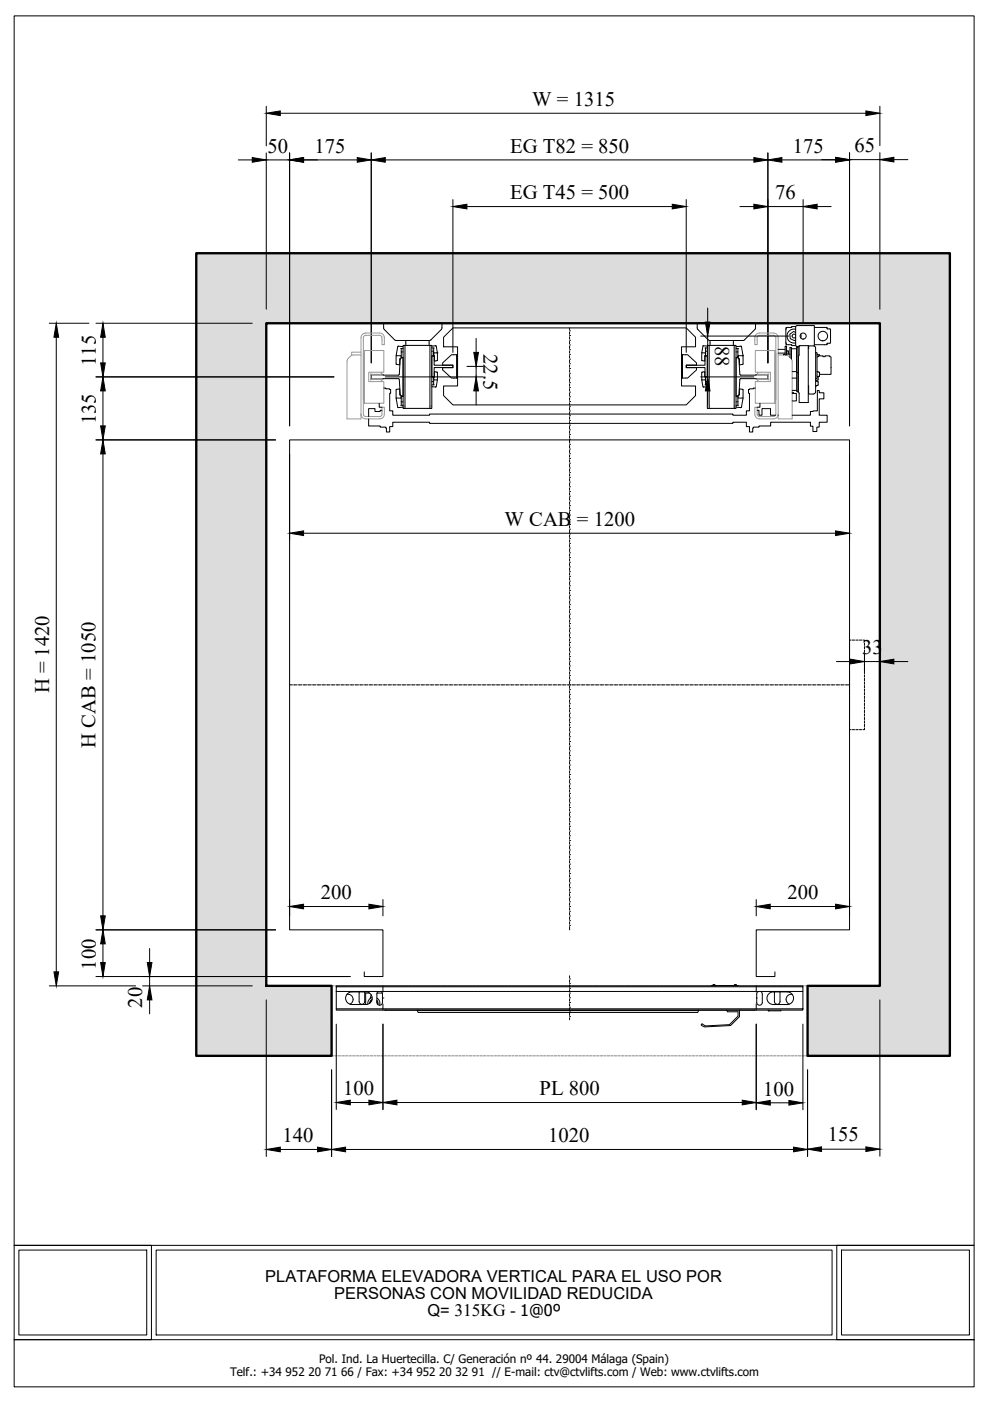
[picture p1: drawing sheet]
<svg xmlns="http://www.w3.org/2000/svg" width="210mm" height="297mm" viewBox="0 0 210 297" stroke-linecap="round" stroke-linejoin="round" font-family="sans-serif">
<!-- layer: AUX-0 -->
<g fill="none" stroke="#808080" stroke-width=".21">
<path d="M70.3 209.8v.5M70.3 210.6v.5M70.3 211.3v.5M70.3 212.1v.5M70.3 212.8v.5M70.3 213.6v.5M70.3 214.3v.5M70.3 215.1v.5M70.3 215.8v.5M70.3 216.6v.5M70.3 217.3v.5M70.3 218.1v.5"/>
<path d="M70.3 218.8v.5M70.3 219.6v.5M70.8 209h-.5v.6M71 209h.5M71.8 209h.5M72.5 209h.5M73.3 209h.5M74 209h.5M74.8 209h.5M75.5 209h.5M76.3 209h.5M77 209h.5"/>
<path d="M77.8 209h.5M78.5 209h.5M79.3 209h.5M80 209h.5M80.8 209h.5M81.5 209h.5M82.3 209h.5M83 209h.5M83.8 209h.5M84.5 209h.5M85.3 209h.5M86 209h.5"/>
<path d="M86.8 209h.5M87.5 209h.5M88.3 209h.5M89 209h.5M89.8 209h.5M90.5 209h.5M91.3 209h.5M92 209h.5M92.8 209h.5M93.5 209h.5M94.3 209h.5M95 209h.5"/>
<path d="M95.8 209h.5M96.5 209h.5M97.3 209h.5M98 209h.5M98.8 209h.5M99.5 209h.5M100.3 209h.5M101 209h.5M101.8 209h.5M102.5 209h.5M103.3 209h.5M104 209h.5"/>
<path d="M104.8 209h.5M105.5 209h.5M106.3 209h.5M107 209h.5M107.8 209h.5M108.5 209h.5M109.3 209h.5M110 209h.5M110.8 209h.5M111.5 209h.5M112.3 209h.5M113 209h.5"/>
<path d="M113.8 209h.5M114.5 209h.5M115.3 209h.5M116 209h.5M116.8 209h.5M117.5 209h.5M118.3 209h.5M119 209h.5M119.8 209h.5M120.5 209h.5M121.3 209h.5M122 209h.5"/>
<path d="M122.8 209h.5M123.5 209h.5M124.3 209h.5M125 209h.5M125.8 209h.5M126.5 209h.5M127.3 209h.5M128 209h.5M128.8 209h.5M129.5 209h.5M130.3 209h.5M131 209h.5"/>
<path d="M131.8 209h.5M132.5 209h.5M133.3 209h.5M134 209h.5M134.8 209h.5M135.5 209h.5M136.3 209h.5M137 209h.5M137.8 209h.5M138.5 209h.5M139.3 209h.5M140 209h.5"/>
<path d="M140.8 209h.5M141.5 209h.5M142.3 209h.5M143 209h.5M143.8 209h.5M144.5 209h.5M145.3 209h.5M146 209h.5M146.8 209h.5M147.5 209h.5M148.3 209h.5M149 209h.5"/>
<path d="M149.8 209h.5M150.5 209h.5M151.3 209h.5M152 209h.5M152.8 209h.5M153.5 209h.5M154.3 209h.5M155 209h.5M155.8 209h.5M156.5 209h.5M157.3 209h.5M158 209h.5"/>
<path d="M158.8 209h.5M159.5 209h.5M160.3 209h.5M161 209h.5M161.8 209h.5M162.5 209h.5M163.3 209h.5M164 209h.5M164.8 209h.5M165.5 209h.5M166.3 209h.5M167 209h.5"/>
<path d="M167.8 209h.5M168.5 209h.5M169.3 209h.5M170 209h.5M170.8 209h.4v.6M171.2 209.8v.5M171.2 210.6v.5M171.2 211.3v.5M171.2 212.1v.5M171.2 212.8v.5M171.2 213.6v.5M171.2 214.3v.5"/>
<path d="M171.2 215.1v.5M171.2 215.8v.5M171.2 216.6v.5M171.2 217.3v.5M171.2 218.1v.5M171.2 218.8v.5M171.2 219.6v.5M70.3 223.3v.6h.5M70.3 220.3v.5M70.3 221.1v.5M70.3 221.8v.5M70.3 222.6v.5"/>
<path d="M71 223.9h.5M71.8 223.9h.5M72.5 223.9h.5M73.3 223.9h.5M74 223.9h.5M74.8 223.9h.5M75.5 223.9h.5M76.3 223.9h.5M77 223.9h.5M77.8 223.9h.5M78.5 223.9h.5M79.3 223.9h.5"/>
<path d="M80 223.9h.5M80.8 223.9h.5M81.5 223.9h.5M82.3 223.9h.5M83 223.9h.5M83.8 223.9h.5M84.5 223.9h.5M85.3 223.9h.5M86 223.9h.5M86.8 223.9h.5M87.5 223.9h.5M88.3 223.9h.5"/>
<path d="M89 223.9h.5M89.8 223.9h.5M90.5 223.9h.5M91.3 223.9h.5M92 223.9h.5M92.8 223.9h.5M93.5 223.9h.5M94.3 223.9h.5M95 223.9h.5M95.8 223.9h.5M96.5 223.9h.5M97.3 223.9h.5"/>
<path d="M98 223.9h.5M98.8 223.9h.5M99.5 223.9h.5M100.3 223.9h.5M101 223.9h.5M101.8 223.9h.5M102.5 223.9h.5M103.3 223.9h.5M104 223.9h.5M104.8 223.9h.5M105.5 223.9h.5M106.3 223.9h.5"/>
<path d="M107 223.9h.5M107.8 223.9h.5M108.5 223.9h.5M109.3 223.9h.5M110 223.9h.5M110.8 223.9h.5M111.5 223.9h.5M112.3 223.9h.5M113 223.9h.5M113.8 223.9h.5M114.5 223.9h.5M115.3 223.9h.5"/>
<path d="M116 223.9h.5M116.8 223.9h.5M117.5 223.9h.5M118.3 223.9h.5M119 223.9h.5M119.8 223.9h.5M120.5 223.9h.5M121.3 223.9h.5M122 223.9h.5M122.8 223.9h.5M123.5 223.9h.5M124.3 223.9h.5"/>
<path d="M125 223.9h.5M125.8 223.9h.5M126.5 223.9h.5M127.3 223.9h.5M128 223.9h.5M128.8 223.9h.5M129.5 223.9h.5M130.3 223.9h.5M131 223.9h.5M131.8 223.9h.5M132.5 223.9h.5M133.3 223.9h.5"/>
<path d="M134 223.9h.5M134.8 223.9h.5M135.5 223.9h.5M136.3 223.9h.5M137 223.9h.5M137.8 223.9h.5M138.5 223.9h.5M139.3 223.9h.5M140 223.9h.5M140.8 223.9h.5M141.5 223.9h.5M142.3 223.9h.5"/>
<path d="M143 223.9h.5M143.8 223.9h.5M144.5 223.9h.5M145.3 223.9h.5M146 223.9h.5M146.8 223.9h.5M147.5 223.9h.5M148.3 223.9h.5M149 223.9h.5M149.8 223.9h.5M150.5 223.9h.5M151.3 223.9h.5"/>
<path d="M152 223.9h.5M152.8 223.9h.5M153.5 223.9h.5M154.3 223.9h.5M155 223.9h.5M155.8 223.9h.5M156.5 223.9h.5M157.3 223.9h.5M158 223.9h.5M158.8 223.9h.5M159.5 223.9h.5M160.3 223.9h.5"/>
<path d="M161 223.9h.5M161.8 223.9h.5M162.5 223.9h.5M163.3 223.9h.5M164 223.9h.5M164.8 223.9h.5M165.5 223.9h.5M166.3 223.9h.5M167 223.9h.5M167.8 223.9h.5M168.5 223.9h.5M169.3 223.9h.5"/>
<path d="M170 223.9h.5M171.2 223.3v.6h-.4M171.2 220.3v.5M171.2 221.1v.5M171.2 221.8v.5M171.2 222.6v.5"/>
</g>
<!-- layer: CABINA -->
<g fill="none" stroke="#000" stroke-width=".21">
<path d="M180.1 136.3v.5M180.1 137.1v.5M180.1 137.8v.5M180.1 138.6v.5M180.1 139.3v.5M180.5 135.7h-.4v.4M180.7 135.7h.5M181.5 135.7h.5M182.2 135.7h.5M183 135.7h.3v.4M183.3 136.3v.5M183.3 137.1v.5"/>
<path d="M183.3 137.8v.5M183.3 138.6v.5M183.3 139.3v.5M180.1 154.3v.4h.4M180.1 140.1v.5M180.1 140.8v.5M180.1 141.6v.5M180.1 142.3v.5M180.1 143.1v.5M180.1 143.8v.5M180.1 144.6v.5M180.1 145.3v.5"/>
<path d="M180.1 146.1v.5M180.1 146.8v.5M180.1 147.6v.5M180.1 148.3v.5M180.1 149.1v.5M180.1 149.8v.5M180.1 150.6v.5M180.1 151.3v.5M180.1 152.1v.5M180.1 152.8v.5M180.1 153.6v.5M180.7 154.7h.5"/>
<path d="M181.5 154.7h.5M182.2 154.7h.5M183.3 154.3v.4h-.3M183.3 140.1v.5M183.3 140.8v.5M183.3 141.6v.5M183.3 142.3v.5M183.3 143.1v.5M183.3 143.8v.5M183.3 144.6v.5M183.3 145.3v.5M183.3 146.1v.5"/>
<path d="M183.3 146.8v.5M183.3 147.6v.5M183.3 148.3v.5M183.3 149.1v.5M183.3 149.8v.5M183.3 150.6v.5M183.3 151.3v.5M183.3 152.1v.5M183.3 152.8v.5M183.3 153.6v.5M77.2 206.1v.9h4v-9.9h-19.8v-103.8h118.7v103.8h-19.8v9.9h4v-.9"/>
</g>
<!-- layer: SOMBREADO -->
<g fill="#dcdcdc" stroke="#dcdcdc" stroke-width=".21">
<path d="M41.6 53.7l159.8 14.8v-14.8zM41.6 53.7l159.8 14.8h-159.8z"/>
<path d="M186.6 68.5l14.8 140.5v-140.5zM186.6 68.5l14.8 140.5h-14.8z"/>
<path d="M41.6 68.5l14.9 140.5v-140.5zM41.6 68.5l14.9 140.5h-14.9z"/>
<path d="M171.2 209l30.2 14.9v-14.9zM171.2 209l30.2 14.9h-30.2z"/>
<path d="M41.6 209l28.7 14.9v-14.9zM41.6 209l28.7 14.9h-28.7z"/>
</g>
<!-- layer: MUROS -->
<path d="M41.6 53.7h159.8v170.2h-30.2v-14.9h15.4v-140.5h-130.1v140.5h13.8v14.9h-28.7z" fill="none" stroke="#000" stroke-width=".5"/>
<!-- layer: SOPORTES -->
<g fill="none" stroke="#000" stroke-width=".21">
<path d="M81.3 68.5h12.4v1l-.1 .4-2.4 2.3h-7.2l-.3-.2-2.2-2.1zM84 77.2l.1 .1M84.1 77.3h.1M84.4 73.4h.1M84.4 73.4l-.4 2M84.4 73.4l1.1 .1M84.9 76l-.2 .1v1.2h-.6M85 73.9h.5M85.1 73.9v2l-.1-.5h-1v1.8M85.1 75.8h.4M85.1 74.6h.4M85.5 73.2h.4v13.4h-.4z"/>
<path d="M85.9 73.2h5.3M86 72.2v1M91 72.2v1M91.2 73.2h.4v13.4h-.4zM91.6 74.5h.3M91.6 75.5h.5M91.6 79.9h.5M91.6 73.8h.4M91.9 75.3l.2 .2v.9M92.1 78.9v1M92.1 76.4l.5 .1M92.4 73.3l-.8 .1"/>
<path d="M92.4 73.3h.1M92.4 73.3l.3 1.5h-.7l-.1 .5v-1.5M92.6 74.8h.1M92.6 78.9h-.5M92.6 78.9h.1M92.7 76.5h-.1M92.7 78.9v1.7l-.7-.1-.1-.6h.2M92.7 74.8v1.7M147.8 68.5h12.4v1l-.2 .4-2.3 2.3h-7.2l-.3-.2-2.2-2.1-.2-.4zM148.8 74.8l.1 1.7M148.8 78.9l.6-.1v1.1h.2l-.1 .6-.7 .1zM148.9 78.9h.1"/>
<path d="M149.1 73.3h.1M149.1 73.3l-.3 1.5h.7l.1 .5v-1.5M149.2 73.3l.8 .1M149.4 75.5h.6M149.4 79.9h.6M149.5 73.8h.5M149.6 75.3l-.2 .2v1h-.5M149.6 74.5h.4M150 73.2h.4v13.4h-.4zM150.4 73.2h5.3M150.5 72.2v1M155.5 72.2v1"/>
<path d="M155.7 73.2h.4v13.4h-.4zM156.1 75.8h.4M156.1 74.6h.4M156.1 73.9h.5M156.5 73.9v2l.1-.5h.8M157.1 73.4l-1 .1M157.1 73.4h.1M157.1 73.4l.3 2M157.4 75.4h.1M157.5 75.4v1.8l-.7 .1v-1.2l-.2-.1M84 82.7v1.7M84.1 82.6h-.1"/>
<path d="M84.1 82.6l.6-.1v1.3h.2M84.1 82.6h.1M84.4 86.4h.1M85 85.9h.5M85.1 85.9v-2l-.1 .5h-1l.4 2M85.1 84h.4M85.1 85.2h.4M85.5 86.3l-1.1 .1M85.9 86.6h5.3M91.6 80.9h.3M91.6 82l.8 .1M91.6 81.6h.4"/>
<path d="M91.9 80.1v1.5M92.4 82.1h.1M92.7 80.6l-.3 1.5M148.8 80.6l.3 1.5M149.1 82.1h.1M149.5 81.6h.5M149.6 80.9h.4M149.6 80.1v1.5M150 82l-.8 .1M150.4 86.6h5.3M156.1 84h.4M156.1 85.2h.4"/>
<path d="M156.1 85.9h.5M156.1 86.3l1 .1M157.1 86.4h.1M157.5 82.6l-.7-.1v1.3h-.2M157.5 82.6v1.8h-.9l-.1-.5v2M157.5 84.4l-.4 2"/>
</g>
<!-- layer: EJES -->
<g fill="none" stroke="#000" stroke-width=".21">
<path d="M120.8 70.1h.1M120.8 71.1h.1M120.8 72.1h.1M120.8 73.1h.1M120.8 74.1h.1M120.8 75.1h.1M120.8 76.1h.1M120.8 77.1h.1M120.8 78.1h.1M120.8 79.1h.1M120.8 69.5v.4M120.8 70.4v.5"/>
<path d="M120.8 71.4v.5M120.8 72.4v.5M120.8 73.4v.5M120.8 74.4v.5M120.8 75.4v.5M120.8 76.4v.5M120.8 77.4v.5M120.8 78.4v.5M120.8 79.4v.5M120.8 99.2h.1M120.8 98.2h.1M120.8 97.2h.1"/>
<path d="M120.8 96.2h.1M120.8 95.2h.1M120.8 94.2h.1M120.8 80.1h.1M120.8 81.1h.1M120.8 82.1h.1M120.8 83.1h.1M120.8 84.1h.1M120.8 85.1h.1M120.8 86.1h.1M120.8 87.1h.1M120.8 88.1h.1"/>
<path d="M120.8 89.1h.1M120.8 90.1h.1M120.8 91.1h.1M120.8 92.1h.1M120.8 93.1h.1M120.8 80.4v.5M120.8 81.4v.5M120.8 82.4v.5M120.8 83.4v.5M120.8 84.4v.5M120.8 85.4v.5M120.8 86.4v.5"/>
<path d="M120.8 87.4v.5M120.8 88.4v.5M120.8 89.4v.5M120.8 90.4v.5M120.8 91.4v.5M120.8 92.4v.5M120.8 93.3v.7M120.8 94.5v.5M120.8 95.5v.5M120.8 96.5v.5M120.8 97.5v.5M120.8 98.5v.5"/>
<path d="M120.8 99.5v.5M120.8 119.2h.1M120.8 118.2h.1M120.8 117.2h.1M120.8 116.2h.1M120.8 115.2h.1M120.8 114.2h.1M120.8 113.2h.1M120.8 112.2h.1M120.8 111.2h.1M120.8 110.2h.1M120.8 109.2h.1"/>
<path d="M120.8 108.2h.1M120.8 107.2h.1M120.8 106.2h.1M120.8 105.2h.1M120.8 104.2h.1M120.8 103.2h.1M120.8 102.2h.1M120.8 101.2h.1M120.8 100.2h.1M120.8 100.5v.5M120.8 101.5v.5M120.8 102.5v.5"/>
<path d="M120.8 103.5v.5M120.8 104.5v.5M120.8 105.5v.5M120.8 106.5v.5M120.8 107.5v.5M120.8 108.5v.5M120.8 109.5v.5M120.8 110.5v.5M120.8 111.5v.5M120.8 112.5v.5M120.8 113.5v.5M120.8 114.5v.5"/>
<path d="M120.8 115.5v.5M120.8 116.5v.5M120.8 117.5v.5M120.8 118.5v.5M120.8 119.5v.5M120.8 139.2h.1M120.8 138.2h.1M120.8 137.2h.1M120.8 136.2h.1M120.8 135.2h.1M120.8 134.2h.1M120.8 133.2h.1"/>
<path d="M120.8 132.2h.1M120.8 131.2h.1M120.8 130.2h.1M120.8 129.2h.1M120.8 128.2h.1M120.8 127.2h.1M120.8 126.2h.1M120.8 125.2h.1M120.8 124.2h.1M120.8 123.2h.1M120.8 122.2h.1M120.8 121.2h.1"/>
<path d="M120.8 120.2h.1M120.8 120.5v.5M120.8 121.5v.5M120.8 122.5v.5M120.8 123.5v.5M120.8 124.5v.5M120.8 125.5v.5M120.8 126.5v.5M120.8 127.5v.5M120.8 128.5v.5M120.8 129.5v.5M120.8 130.5v.5"/>
<path d="M120.8 131.5v.5M120.8 132.5v.5M120.8 133.5v.5M120.8 134.5v.5M120.8 135.5v.5M120.8 136.5v.5M120.8 137.5v.5M120.8 138.5v.5M120.8 139.5v.5M61.4 145.2h.6M62.3 145.2h.1M62.5 145.2h.5"/>
<path d="M63.3 145.2h.1M63.5 145.2h.5M64.3 145.2h.1M64.5 145.2h.5M65.3 145.2h.1M65.5 145.2h.5M66.3 145.2h.1M66.5 145.2h.5M67.3 145.2h.1M67.5 145.2h.5M68.3 145.2h.1M68.5 145.2h.5"/>
<path d="M69.3 145.2h.1M69.5 145.2h.5M70.3 145.2h.1M70.5 145.2h.5M71.3 145.2h.1M71.5 145.2h.5M72.3 145.2h.1M72.5 145.2h.5M73.3 145.2h.1M73.5 145.2h.5M74.3 145.2h.1M74.5 145.2h.5"/>
<path d="M75.3 145.2h.1M75.5 145.2h.5M76.3 145.2h.1M76.5 145.2h.5M77.3 145.2h.1M77.5 145.2h.5M78.3 145.2h.1M78.5 145.2h.5M79.3 145.2h.1M79.5 145.2h.5M80.3 145.2h.1M80.5 145.2h.5"/>
<path d="M81.3 145.2h.1M81.5 145.2h.5M82.3 145.2h.1M82.5 145.2h.5M83.3 145.2h.1M83.5 145.2h.5M84.3 145.2h.1M84.5 145.2h.5M85.3 145.2h.1M85.5 145.2h.5M86.3 145.2h.1M86.5 145.2h.5"/>
<path d="M87.3 145.2h.1M87.5 145.2h.5M88.3 145.2h.1M88.5 145.2h.5M89.3 145.2h.1M89.5 145.2h.5M90.3 145.2h.1M90.5 145.2h.5M91.3 145.2h.1M91.5 145.2h.5M92.3 145.2h.1M92.5 145.2h.5"/>
<path d="M93.3 145.2h.1M93.5 145.2h.5M94.3 145.2h.1M94.5 145.2h.5M95.3 145.2h.1M95.5 145.2h.5M96.3 145.2h.1M96.5 145.2h.5M97.3 145.2h.1M97.5 145.2h.5M98.3 145.2h.1M98.5 145.2h.5"/>
<path d="M99.3 145.2h.1M99.5 145.2h.5M100.3 145.2h.1M100.5 145.2h.5M101.3 145.2h.1M101.5 145.2h.5M102.3 145.2h.1M102.5 145.2h.5M103.3 145.2h.1M103.5 145.2h.5M104.3 145.2h.1M104.5 145.2h.5"/>
<path d="M105.3 145.2h.1M105.5 145.2h.5M106.3 145.2h.1M106.5 145.2h.5M107.3 145.2h.1M107.5 145.2h.5M108.3 145.2h.1M108.5 145.2h.5M109.3 145.2h.1M109.5 145.2h.5M110.3 145.2h.1M110.5 145.2h.5"/>
<path d="M111.3 145.2h.1M111.5 145.2h.5M112.3 145.2h.1M112.5 145.2h.5M113.3 145.2h.1M113.5 145.2h.5M114.3 145.2h.1M114.5 145.2h.5M115.3 145.2h.1M115.5 145.2h.5M116.3 145.2h.1M116.5 145.2h.5"/>
<path d="M117.3 145.2h.1M117.5 145.2h.5M118.3 145.2h.1M118.5 145.2h.5M119.3 145.2h.1M119.5 145.2h.5M120.3 145.2h.1M120.5 145.2h.5M120.8 159.2h.1M120.8 158.2h.1M120.8 157.2h.1M120.8 156.2h.1"/>
<path d="M120.8 155.2h.1M120.8 154.2h.1M120.8 153.2h.1M120.8 152.2h.1M120.8 151.2h.1M120.8 150.2h.1M120.8 149.2h.1M120.8 148.2h.1M120.8 147.2h.1M120.8 146.2h.1M120.8 145.2h.1M120.8 144.2h.1"/>
<path d="M120.8 143.2h.1M120.8 142.2h.1M120.8 141.2h.1M120.8 140.2h.1M120.8 140.5v.5M120.8 141.5v.5M120.8 142.5v.5M120.8 143.5v.5M120.8 144.5v.5M120.8 145.5v.5M120.8 146.5v.5M120.8 147.5v.5"/>
<path d="M120.8 148.5v.5M120.8 149.5v.5M120.8 150.5v.5M120.8 151.5v.5M120.8 152.5v.5M120.8 153.5v.5M120.8 154.5v.5M120.8 155.5v.5M120.8 156.5v.5M120.8 157.5v.5M120.8 158.5v.5M120.8 159.5v.5"/>
<path d="M121.3 145.2h.1M121.5 145.2h.5M122.3 145.2h.1M122.5 145.2h.5M123.3 145.2h.1M123.5 145.2h.5M124.3 145.2h.1M124.5 145.2h.5M125.3 145.2h.1M125.5 145.2h.5M126.3 145.2h.1M126.5 145.2h.5"/>
<path d="M127.3 145.2h.1M127.5 145.2h.5M128.3 145.2h.1M128.5 145.2h.5M129.3 145.2h.1M129.5 145.2h.5M130.3 145.2h.1M130.5 145.2h.5M131.3 145.2h.1M131.5 145.2h.5M132.3 145.2h.1M132.5 145.2h.5"/>
<path d="M133.3 145.2h.1M133.5 145.2h.5M134.3 145.2h.1M134.5 145.2h.5M135.3 145.2h.1M135.5 145.2h.5M136.3 145.2h.1M136.5 145.2h.5M137.3 145.2h.1M137.5 145.2h.5M138.3 145.2h.1M138.5 145.2h.5"/>
<path d="M139.3 145.2h.1M139.5 145.2h.5M140.3 145.2h.1M140.5 145.2h.5M141.3 145.2h.1M141.5 145.2h.5M142.3 145.2h.1M142.5 145.2h.5M143.3 145.2h.1M143.5 145.2h.5M144.3 145.2h.1M144.5 145.2h.5"/>
<path d="M145.3 145.2h.1M145.5 145.2h.5M146.3 145.2h.1M146.5 145.2h.5M147.3 145.2h.1M147.5 145.2h.5M148.3 145.2h.1M148.5 145.2h.5M149.3 145.2h.1M149.5 145.2h.5M150.3 145.2h.1M150.5 145.2h.5"/>
<path d="M151.3 145.2h.1M151.5 145.2h.5M152.3 145.2h.1M152.5 145.2h.5M153.3 145.2h.1M153.5 145.2h.5M154.3 145.2h.1M154.5 145.2h.5M155.3 145.2h.1M155.5 145.2h.5M156.3 145.2h.1M156.5 145.2h.5"/>
<path d="M157.3 145.2h.1M157.5 145.2h.5M158.3 145.2h.1M158.5 145.2h.5M159.3 145.2h.1M159.5 145.2h.5M160.3 145.2h.1M160.5 145.2h.5M161.3 145.2h.1M161.5 145.2h.5M162.3 145.2h.1M162.5 145.2h.5"/>
<path d="M163.3 145.2h.1M163.5 145.2h.5M164.3 145.2h.1M164.5 145.2h.5M165.3 145.2h.1M165.5 145.2h.5M166.3 145.2h.1M166.5 145.2h.5M167.3 145.2h.1M167.5 145.2h.5M168.3 145.2h.1M168.5 145.2h.5"/>
<path d="M169.3 145.2h.1M169.5 145.2h.5M170.3 145.2h.1M170.5 145.2h.5M171.3 145.2h.1M171.5 145.2h.5M172.3 145.2h.1M172.5 145.2h.5M173.3 145.2h.1M173.5 145.2h.5M174.3 145.2h.1M174.5 145.2h.5"/>
<path d="M175.3 145.2h.1M175.5 145.2h.5M176.3 145.2h.1M176.5 145.2h.5M177.3 145.2h.1M177.5 145.2h.5M178.3 145.2h.1M178.5 145.2h.5M179.3 145.2h.1M179.5 145.2h.6M120.8 179.2h.1M120.8 178.2h.1"/>
<path d="M120.8 177.2h.1M120.8 176.2h.1M120.8 175.2h.1M120.8 174.2h.1M120.8 173.2h.1M120.8 172.2h.1M120.8 171.2h.1M120.8 170.2h.1M120.8 169.2h.1M120.8 168.2h.1M120.8 167.2h.1M120.8 166.2h.1"/>
<path d="M120.8 165.2h.1M120.8 164.2h.1M120.8 163.2h.1M120.8 162.2h.1M120.8 161.2h.1M120.8 160.2h.1M120.8 160.5v.5M120.8 161.5v.5M120.8 162.5v.5M120.8 163.5v.5M120.8 164.5v.5M120.8 165.5v.5"/>
<path d="M120.8 166.5v.5M120.8 167.5v.5M120.8 168.5v.5M120.8 169.5v.5M120.8 170.5v.5M120.8 171.5v.5M120.8 172.5v.5M120.8 173.5v.5M120.8 174.5v.5M120.8 175.5v.5M120.8 176.5v.5M120.8 177.5v.5"/>
<path d="M120.8 178.5v.5M120.8 179.5v.5M120.8 196.2h.1M120.8 195.2h.1M120.8 194.2h.1M120.8 193.2h.1M120.8 192.2h.1M120.8 191.2h.1M120.8 190.2h.1M120.8 189.2h.1M120.8 188.2h.1M120.8 187.2h.1"/>
<path d="M120.8 186.2h.1M120.8 185.2h.1M120.8 184.2h.1M120.8 183.2h.1M120.8 182.2h.1M120.8 181.2h.1M120.8 180.2h.1M120.8 180.5v.5M120.8 181.5v.5M120.8 182.5v.5M120.8 183.5v.5M120.8 184.5v.5"/>
<path d="M120.8 185.5v.5M120.8 186.5v.5M120.8 187.5v.5M120.8 188.5v.5M120.8 189.5v.5M120.8 190.5v.5M120.8 191.5v.5M120.8 192.5v.5M120.8 193.5v.5M120.8 194.5v.5M120.8 195.5v.5M120.8 196.5v.6"/>
<path d="M81.2 211.6h.1M81.2 209v1.3M81.2 212.8v1.4M120.8 207.6h.1M120.8 208.6h.1M120.8 209.6h.1M120.8 210.6h.1M120.8 211.6h.1M120.8 212.6h.1M120.8 213.6h.1M120.8 214.5h.1M120.8 215.5h.1"/>
<path d="M120.8 206.9v.4M120.8 207.8v.5M120.8 208.8v.5M120.8 209.8v.5M120.8 210.8v.5M120.8 211.8v.5M120.8 212.8v.5M120.8 213.8v.5M120.8 214.8v.5M120.8 215.8v.4M160.3 211.6h.1M160.3 209v1.3"/>
<path d="M160.3 212.8v1.4"/>
</g>
<!-- layer: COTAS -->
<g fill="none" stroke="#000" stroke-width=".21">
<path d="M50.5 33.9h3M56.5 22.5v8.4M56.5 32.4v33.2M56.5 33.9h4.9M59.4 24h124.2M61.4 32.4v57.9M64.4 33.9h11.4M78.7 32.4v44.5M81.7 33.9h78.1M162.8 32.4v44.5M165.8 33.9h11.4M174.2 33.8h3"/>
<path d="M180.1 32.4v57.9M180.1 33.8h6.5M186.6 22.5v8.4M186.6 32.4v33.2M189.5 33.8h3M96 42.3v32.4M99 43.8h43.5M145.5 42.3v32.4M156.9 43.8h2.9M162.8 43.8h7.5M170.3 42.3v26M173.2 43.8h3"/>
<path d="M10.5 68.5h8.4M11.9 71.5v134.6M20.3 68.5h33.2M20.3 79.9h50.5M21.8 71.5v5.4M81.7 79.9h20.7M99 77.7h3.4M100.9 71.7v3M100.9 77.7v2.2M148.6 79.9h11.2M148.6 71.3h18.7M150 65.3v3"/>
<path d="M150 71.3v8.6M20.3 93.3h38.1M21.8 82.9v7.4M21.8 96.2v98M61.4 96.2v18.3M100.9 82.9v2.9M150 82.9v2.9M180.1 96.2v18.3M64.4 113.1h112.8M183.3 138.8v3.4M186.6 138.8v3.4M177.4 140.3h2.9"/>
<path d="M183.3 140.3h3.3M189.5 140.3h3M20.3 197.1h38.1M61.4 190.7v3.5M64.4 192.2h13.8M81.2 190.7v3.5M160.3 190.7v3.5M163.3 192.2h13.9M180.1 190.7v3.5M10.5 209h18.3M20.3 207h54M21.8 200.1v4"/>
<path d="M30.2 209h23.3M31.7 201.1v3M31.7 207v2M31.7 212v3M56.5 212v33.2M71.3 217.1v18.1M81.2 217.1v18.1M160.3 217.1v18.2M170.2 217.1v18.2M186.6 212v33.1M70.3 226.8v18.4M74.3 233.8h3.9"/>
<path d="M84.2 233.8h73.2M163.3 233.8h4M171.2 226.8v18.4M59.4 243.7h7.9M73.3 243.7h95M174.2 243.6h9.4"/>
</g>
<g fill="#000" stroke="#000" stroke-width=".21">
<path d="M53.5 33.4l3 .5-3 .5zM56.5 24l2.9-.5v1zM61.4 33.9l3-.5v1zM75.8 33.4l2.9 .5-2.9 .5zM78.7 33.9l3-.5v1zM159.8 33.4l3 .5-3 .5zM162.8 33.9l3-.5v1zM177.2 33.4l2.9 .5-2.9 .5zM177.2 33.3l2.9 .5-2.9 .5zM183.6 23.5l3 .5-3 .5zM186.6 33.8l2.9-.5v1zM96 43.8l3-.5v1z"/>
<path d="M142.5 43.3l3 .5-3 .5zM159.8 43.3l3 .5-3 .5zM170.3 43.8l2.9-.5v1zM11.9 68.5l.5 3h-1zM21.8 68.5l.5 3h-1zM21.3 76.9h1l-.5 3zM100.5 74.7h.9l-.5 3zM149.6 68.3h.9l-.5 3zM21.8 79.9l.5 3h-1zM21.3 90.3h1l-.5 3zM21.8 93.3l.5 2.9h-1zM100.9 79.9l.5 3h-.9z"/>
<path d="M150 79.9l.5 3h-.9zM61.4 113.1l3-.5v1zM177.2 112.6l2.9 .5-2.9 .5zM180.3 139.8l3 .5-3 .5zM186.6 140.3l2.9-.5v1zM21.3 194.2h1l-.5 2.9zM61.4 192.2l3-.5v1zM78.2 191.7l3 .5-3 .5zM160.3 192.2l3-.5v1zM177.2 191.7l2.9 .5-2.9 .5zM11.4 206.1h1l-.5 2.9zM21.8 197.1l.5 3h-1z"/>
<path d="M21.3 204.1h1l-.5 2.9zM31.2 204.1h1l-.5 2.9zM31.7 209l.5 3h-1zM71.3 233.8l3-.5v.9zM78.2 233.3l3 .5-3 .4zM81.2 233.8l3-.5v.9zM157.4 233.3l2.9 .5-2.9 .4zM160.3 233.8l3-.5v1zM167.3 233.3l2.9 .5-2.9 .5zM56.5 243.7l2.9-.5v1zM67.3 243.2l3 .5-3 .5zM70.3 243.7l3-.5v1z"/>
<path d="M168.3 243.2l2.9 .5-2.9 .5zM171.2 243.6l3-.4v.9zM183.6 243.2l3 .4-3 .5z"/>
</g>
<!-- layer: LIMITADOR LUEZAR LM12CD -->
<g fill="none" stroke="#000" stroke-width=".21">
<path d="M165 74.9h1.5M165 74.1h1.5M166.1 75.3l.2-.2 .2 .2v-1.9h.3v1.9M166.8 75.1h.7M166.8 74.4h.1M166.8 75.1v-.7h.4v.7M167.8 73.7h-.3v2.1M167.8 73.7v.2M167.8 73.7v2.4M167.8 73.9h1.1M167.8 73.9v2.2M168 78.8h.9v.2"/>
<path d="M168.9 73.9v4.9M168.9 79v3.9l.1 .2h.3M168.9 73.7h.3v5.3h-.3M168.9 73.7v.2M168.9 73.7v5.3M169 79v4.1M169.2 75.6h.1M169.3 75.6v7.5M169.3 75.6l.1-.3v-2h2v12h-2v-1.9l-.1-.3M172.4 73.3h-1v.6M172.4 73.3l.5 .4v9.4l-.2 .4h-1.3v-1.7M172.9 74.8h.3v5.4h-.3"/>
<path d="M173.2 75.7l.3-.1v-.2h1v.2h.4v-.2h1v.2l.3 .1v3.7h-2.4M173.2 75.2h.5l.1 .2M173.2 78.9l.2-.1 .4 .2-.1 .8h-.5M173.5 79.8v.8h-.6M168 83.2h.2l.1 .2M168 83.4h.8v1.6h-.8M168 82.8h.9M168 80.2h.9M173 80.7l-.1 .1M173.1 80.7l.4 .1v.9l-.4 .1h-.2"/>
</g>
<!-- layer: GUIAS -->
<path d="M91.6 75.5h.4v1.9h4v.5h-4v2h-.4zM145.5 77.4h4v-1.9h.5v4.4h-.5v-2h-4zM84.5 80.3l-5.7 .1-.1-.8 5.9-.1 .3-3.3a.47 .47 0 0 1 .6-.4v8.2h-.3M84.5 80.3l.2 .2 .2 3.1M84.9 83.6l.4 .4M156.7 83.6l-.4 .4M157.1 80.3l5.6 .1 .1-.8-5.9-.1-.2-3.3a.46 .46 0 0 0-.6-.4v8.2h.2M157.1 80.3l-.2 .2-.2 3.1" fill="none" stroke="#000" stroke-width=".21"/>
<!-- layer: CHASIS -->
<g fill="none" stroke="#989898" stroke-width=".21">
<path d="M73.9 76l-.3 .7v12.1h2.9v-17.2a.99 .99 0 0 1 1-1h3a1.1 1.1 0 0 1 1 1.5v1h-.5v-1.5l-.3-.4-3.2-.1-.4 .2v16.8l.4 .2 3.2-.1 .3-.4v-1.5h.5a2.86 2.86 0 0 1-.3 2.2l-.7 .3M76.5 75.3h-1.5a1.43 1.43 0 0 0-1.1 .7M76.5 74.7h-1.9v.6M77 75l.1 9.9zM77.1 75h.1M77.2 74.3h4.2v4.6h-3.2v2h3.2v4.6h-4.2zM77.2 74.3v11.2M78.7 79.4h2.2M78.7 79.4l2.1 .1M78.7 79.4h-.2v1.1h.2M80.8 78.9l.1 .5M80.9 78.9v.5"/>
<path d="M160.1 74.3h4.2v11.2h-4.2v-4.6h3.3v-2h-3.3zM160.6 79.4l.1 .1zM160.6 78.9v.5M160.7 78.9v.5h2.1M162.8 79.4l-2.1 .1M162.8 79.4h.2v1.1h-.2M164.3 74.3h.1M164.3 75v9.9M164.3 74.3v11.2M164.4 75v9.9M165 75.3h1.6a1.73 1.73 0 0 1 1.4 1.4v12.1h-3v-17.2a.99 .99 0 0 0-1-1h-3a1.11 1.11 0 0 0-1 1.5v1h.5v-1.5l.3-.4 3.2-.1 .4 .2v16.8l-.4 .2-3.2-.1-.3-.4v-1.5h-.5a2.82 2.82 0 0 0 .3 2.2l.7 .3M76.5 88h.1"/>
<path d="M76.5 87.8a.99 .99 0 0 0 1 1M77.1 84.9h.1M77.5 88.8h3M78.7 80.5h2.1v.4M80.8 80.4l.1 .1zM80.8 80.4l-2.1 .1M80.9 80.5v.4M160.6 80.5v.4M160.7 80.4l-.1 .1h2.2M161 88.8h3M162.8 80.5h-2.1v.4M164.3 85.5h.1"/>
<path d="M165 87.8a.99 .99 0 0 1-1 1"/>
</g>
<!-- layer: CWT -->
<path d="M94 71.5l2-2h49.5l2 2v2h-3v8.3h3v2.1l-2 1.9h-49.5l-2-1.9v-2.1h3v-8.3h-3zM96.8 75.2h-1.1l-1.8 1.7v.5h2.1v.6h-2.1v.4l1.8 1.8h1.2M96.9 75.2l.1 5M96.9 75.2l-.1 5M96.9 75.2h.1M144.5 75.2h.1M144.6 75.2l.1 5zM144.7 75.2h1.1l1.9 1.7v.5h-2.2v.6h2.2v.4l-1.9 1.8h-1.1M144.5 80.2h.1" fill="none" stroke="#000" stroke-width=".21"/>
<!-- layer: TIMONERIA -->
<path d="M80.4 85.5v.8h.6M81 87h-.4v.3h-1.1v-.7h-1.3v1.7M81.4 82.3l1.4 .3v.8h-.2v3.7h.7v.9h7.8v-.2h64.3v.2h2.8v-.9h.7v-3.7h-.2v-.8l1.4-.3M160.5 87h.4v1h.7v-1.4h1.8v1.4h1M161.1 85.5v.8h-.6M165 88h.1M168 88h3.8v-.7l1.5-.2v-4.3h.4v.5h1v1.3h-1v3.4h1.7v1.5h-1.7v1.1h-.5v.9h-.8v-1.1h-.6v-.9h-8.4v.8h-2.5v.3h-1.2v.2h-.1v.8h-.7v-1.2h-.7v-.9h-2.8v.3h-64.3v-.3h-7.8v.9h-.7v1.2h-.7v-.8h-.1v-.2h-1.2v-.3h-2.4v-1.5" fill="none" stroke="#000" stroke-width=".21"/>
<!-- layer: TENSOR LUEZAR -->
<g fill="none" stroke="#000" stroke-width=".21">
<path d="M166.6 69.9v2.7M166.6 72.6l.1 .5h1.2v.2h.8M166.9 71.3h.1M168.7 69.8a1.48 1.48 0 0 0-1.8 1.5 1.48 1.48 0 0 0 1.8 1.4M168.7 70.5a.48 .48 0 0 0-.9 .1 .47 .47 0 0 0-.3 .7 .5 .5 0 0 0 .5 .7l.4 .2 .3-.2M168.7 71a.4 .4 0 0 0-.6-.1 .4 .4 0 0 0 0 .7 .4 .4 0 0 0 .6-.1M168.7 69.2h-.8v.2h-1.2l-.1 .5M169.8 70.8v.9M169.8 71.3h.1M171.4 73.5h.1M172.7 73.4v-4.4h-3.7l-.3 .3v3.9l.1 .2 .6 .1M172.7 69.4h2.7v.3h.5"/>
<path d="M176 69.7l.1 .2v2.8l-.7 .1v.3h-2.7"/>
<circle cx="170.3" cy="71.3" r=".64"/>
<circle cx="174.5" cy="71.3" r="1.01"/>
</g>
<!-- layer: PUERTA -->
<g fill="none" stroke="#000" stroke-width=".21">
<path d="M71.3 209.2h98.9v1h-98.9zM71.3 209.2v-.2h98.9v.2M71.3 213.9h98.9v.3h-98.9zM71.3 210.2v3.7M73.6 210.8a1.09 1.09 0 0 1 1.2 .8 1.09 1.09 0 0 1-.6 1.3M73.8 210.6l.8-.3h3a1.34 1.34 0 0 1 1.3 1.3 1.34 1.34 0 0 1-1.3 1.4h-3a1.34 1.34 0 0 1-1.3-.9 1.34 1.34 0 0 1 .5-1.5zM76.2 210.3l-.1 2a.6 .6 0 0 0 .6 .6 .6 .6 0 0 0 .6-.6v-2M78.4 210.6h-.9v2.4M78.7 210.9l-.2 .8M78.7 212.2l-.2 .4M78.8 212.1h-.2M78.9 211.9l-.4 .3-.1 .5"/>
<path d="M78.9 211.5a1.29 1.29 0 0 0-.9 1.4M79.9 212.1l.3 .6-.1 .3M79.9 211.6a1.29 1.29 0 0 1 .6 1.5M79.9 212.3l.1 .6M79.9 210.6h1.2M80.3 210.2l-.4 .6v1.7a.6 .6 0 0 0 .6 .6 .6 .6 0 0 0 .6-.6v-1.7l-.4-.6M81.6 214.2h78.3M81.6 214.2h.1M88.5 214.2h59.6M88.5 214.3l.2 .4h59.2l.2-.4M150.8 209h5.7M151.1 209l.1-.2 .5 .2"/>
<path d="M151.3 208.8h.1M151.5 208.8h.1M151.5 208.8l.1 .2M154 214.2l.3 .3h2.2v.9l-1.8 1.8-5.2 .3-.6-.4-.2 .3 .7 .3 5.5-.3 1.9-1.8v-1.4M155.6 209l.2-.2 .4 .2M155.8 208.8h.2M155.8 208.8h.1M156 208.8h.1M156 208.8l.1 .2M159.9 214.2h.1M160.8 210.2l-.4 .6v1.7a.6 .6 0 0 0 .6 .6 .6 .6 0 0 0 .6-.6v-1.7l-.3-.6M162.9 210.9l.6-.5 .4-.1h3a1.34 1.34 0 0 1 1.4 1.3 1.34 1.34 0 0 1-1.4 1.4h-3a1.34 1.34 0 0 1-1.1-.8 1.34 1.34 0 0 1 .1-1.3z"/>
<path d="M162.9 214.3h.1M164.2 210.3v2a.6 .6 0 0 0 .6 .6 .6 .6 0 0 0 .6-.6l-.1-2M165.6 214.2v.1h-2.7v-.1v.1M168 210.8a1.09 1.09 0 0 0-1.3 .8 1.09 1.09 0 0 0 .7 1.3M170.2 210.2v3.7"/>
</g>
<!-- layer: 0 -->
<path d="M3 3.4h203.5v260.6h-203.5zM3 264h29.1v20h-29.1zM4 265h27.1v18h-27.1zM33.1 265h143.3v18h-143.3zM177.4 264h29.1v20h-29.1zM178.4 265h27.1v18h-27.1zM3 284h203.5v10h-203.5z" fill="none" stroke="#000" stroke-width=".21"/>
<g font-size="4.4">
<text x="112.8" y="22.5">W = 1315</text>
<text x="56.7" y="32.4">50</text>
<text x="66.7" y="32.4">175</text>
<text x="108.2" y="32.4">EG T82 = 850</text>
<text x="168.1" y="32.4">175</text>
<text x="181.2" y="32.3">65</text>
<text x="108.2" y="42.3">EG T45 = 500</text>
<text x="164.4" y="42.3">76</text>
<text x="20.3" y="77.6" transform="rotate(-90 20.3 77.6)">115</text>
<text x="102.5" y="75.1" transform="rotate(90 102.5 75.1)">22.5</text>
<text x="151.6" y="73.4" transform="rotate(90 151.6 73.4)">88</text>
<text x="20.3" y="90" transform="rotate(-90 20.3 90)">135</text>
<text x="107" y="111.5">W CAB = 1200</text>
<text x="182.8" y="138.7">33</text>
<text x="10.4" y="147" transform="rotate(-90 10.4 147)">H = 1420</text>
<text x="20.3" y="158.5" transform="rotate(-90 20.3 158.5)">H CAB = 1050</text>
<text x="68" y="190.7">200</text>
<text x="167" y="190.7">200</text>
<text x="20.3" y="205.6" transform="rotate(-90 20.3 205.6)">100</text>
<text x="30.2" y="213.7" transform="rotate(-90 30.2 213.7)">20</text>
<text x="72.8" y="232.2">100</text>
<text x="114.4" y="232.2">PL 800</text>
<text x="161.8" y="232.3">100</text>
<text x="59.9" y="242.2">140</text>
<text x="116.2" y="242.2">1020</text>
<text x="175.5" y="241.9">155</text>
</g>
<g font-size="3.5">
<text x="56.2" y="271.7">PLATAFORMA ELEVADORA VERTICAL PARA EL USO POR</text>
<text x="70.9" y="275.3">PERSONAS CON MOVILIDAD REDUCIDA</text>
<text x="90.6" y="278.9">Q= 315KG - 1@0º</text>
</g>
<g font-size="2.5">
<text x="48.8" y="291.7">Telf.: +34 952 20 71 66 / Fax: +34 952 20 32 91 // E-mail: ctv@ctvlifts.com / Web: www.ctvlifts.com</text>
<text x="67.7" y="289">Pol. Ind. La Huertecilla. C/ Generación nº 44. 29004 Málaga (Spain)</text>
</g>
</svg>
